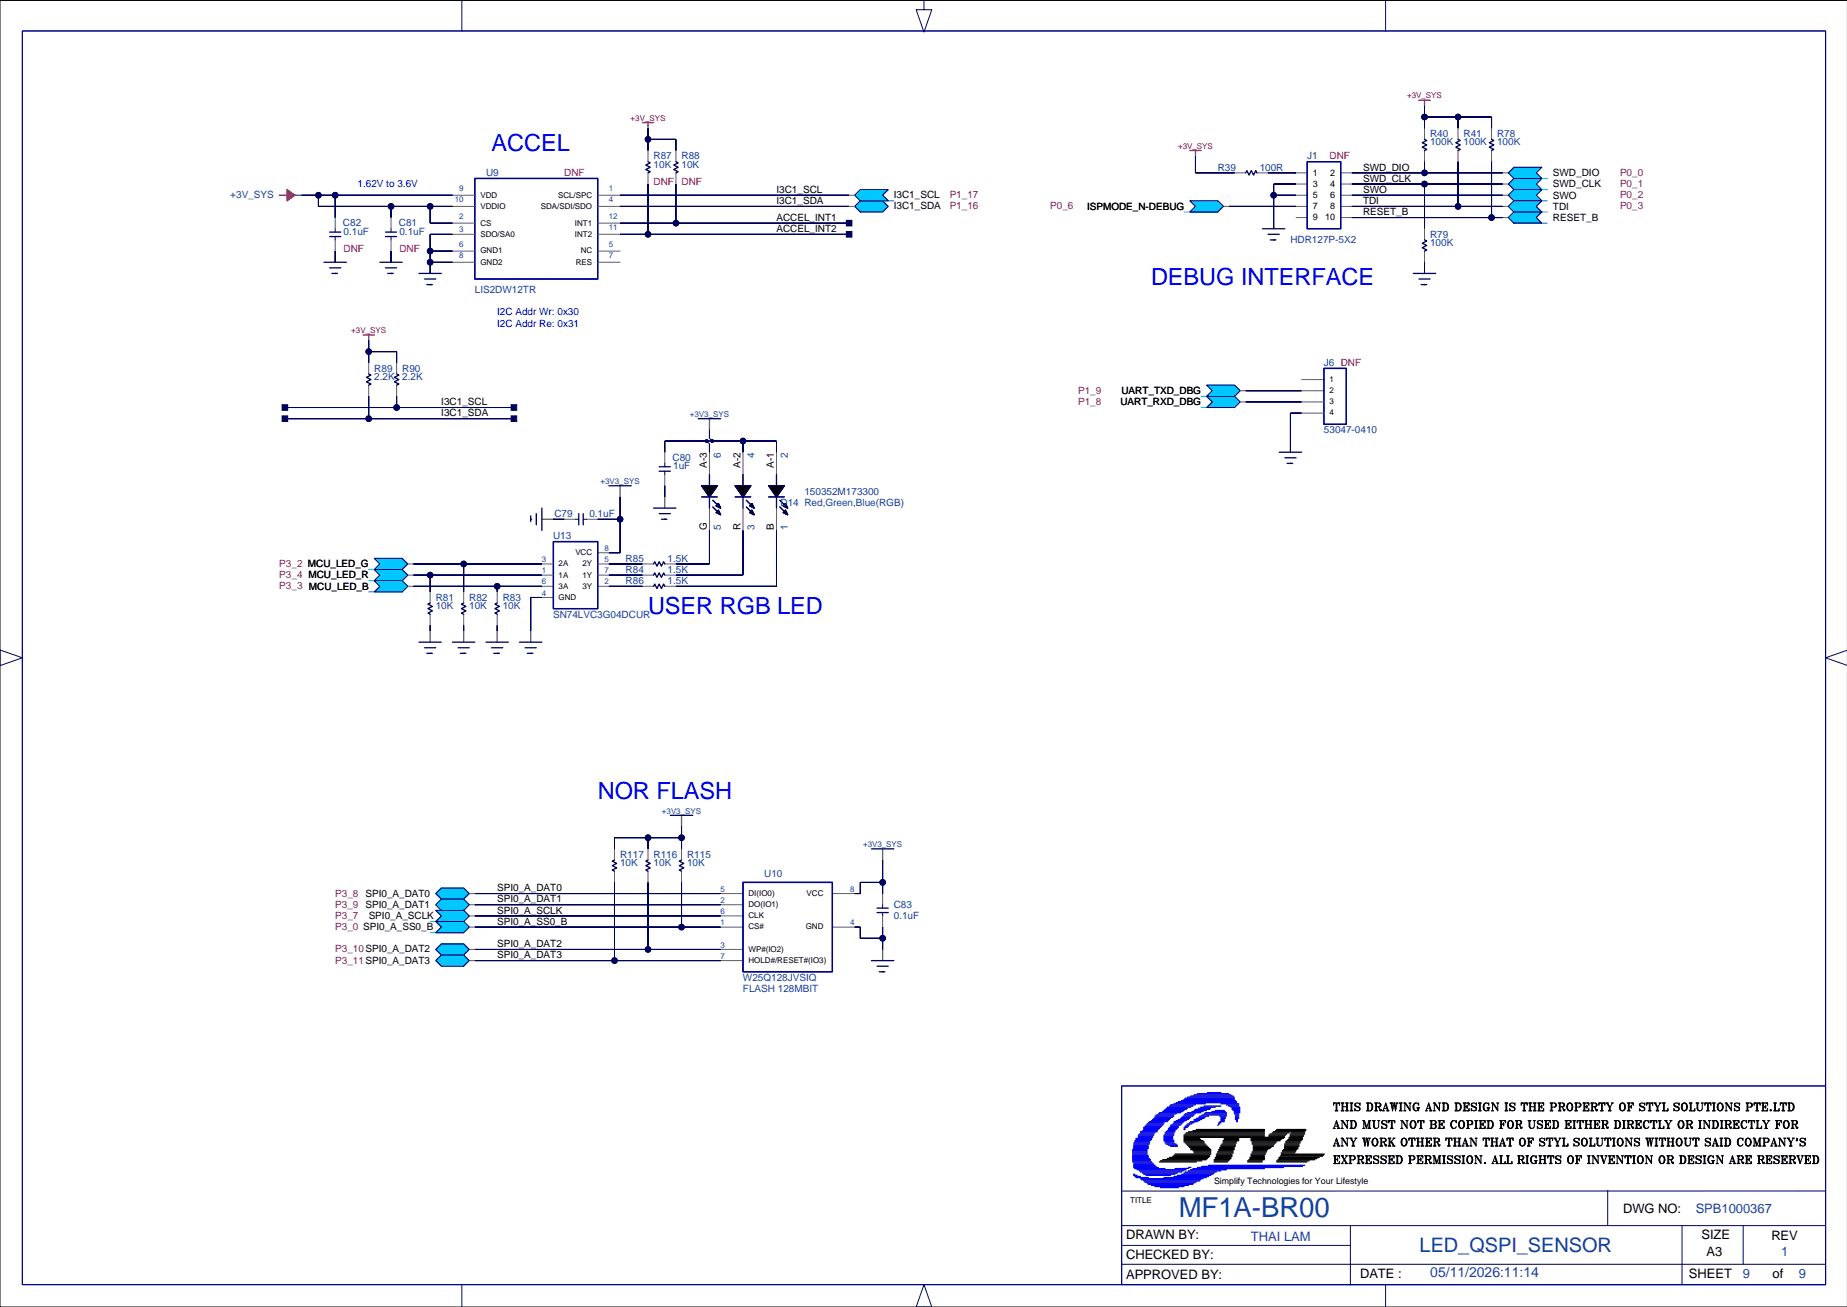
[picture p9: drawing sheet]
<svg xmlns="http://www.w3.org/2000/svg" width="420mm" height="297mm" viewBox="0 0 420 297" stroke-linecap="round" stroke-linejoin="round" font-family="sans-serif">
<path d="M419.9 .1h-419.9v296.9h419.9M290.9 262.8h9.7M291.1 262.6h9.7M291.2 262.3h9.9M291.2 262.5h9.7M291.2 262.3h9.7" fill="none" stroke="#000" stroke-width=".23"/>
<g fill="none" stroke="#00005e" stroke-width=".23">
<path d="M210 0v2.2h1.8l-1.8 5.1-1.8-5.1h1.8M105 .2v6.9M314.9 .2v6.9M147.3 31.7h6.3v2.5M147.3 29.1v5.1M271.7 35.5v3.8h8.9M288.2 39.3h6.4M307.3 39.3h34.3M323.8 24.1v5M323.8 36.7v2.6M323.8 26.6h15.2v2.5M331.4 26.6v2.5"/>
<path d="M331.4 36.7v10.2M339 36.7v12.7M342.8 39.3l1.3-1.3h6.3l-1.2 1.3 1.2 1.3h-6.3zM66.8 44.4h36M72.4 44.4v2.5h30.4M76.2 44.4v5M76.2 52v.7M76.2 53.8v.7M76.2 57.1v2.5M88.9 46.9v2.5M88.9 52v.7M88.9 53.8v.7"/>
<path d="M88.9 57.1v2.5M97.8 46.9v3.8h5M97.8 57.1h5M97.8 59.6h5M102.8 53.3h-5v8.8M140.9 44.4h52.1M140.9 46.9h52.1M140.9 50.7h52.1M140.9 53.3h52.1M147.3 41.8v11.5M153.6 41.8v8.9M194.3 44.4l1.2-1.3h6.4l-1.3 1.3 1.3 1.2h-6.4z"/>
<path d="M195.5 45.6h5.1l1.3 1.3-1.3 1.3h-5.1l-1.2-1.3zM270.4 45.6h6.4l1.3 1.3-1.3 1.3h-6.4l1.3-1.3zM279.3 46.9h15.3M289.5 44.4h5.1M294.6 41.8h-5.1v10.2M307.3 44.4h34.3M307.3 46.9h34.3M307.3 41.8h34.3M307.3 49.4h34.3M323.8 41.8v10.2M323.8 59.6v2.5M342.8 41.8l1.3-1.2h6.3l-1.2 1.2 1.2 1.3h-6.3z"/>
<path d="M342.8 44.4l1.3-1.3h6.3l-1.2 1.3 1.2 1.2h-6.3zM344.1 45.6h6.3l-1.2 1.3 1.2 1.3h-6.3l-1.3-1.3zM344.1 48.2h6.3l-1.2 1.2 1.2 1.3h-6.3l-1.3-1.3zM83.8 79.9h6.3v2.6M83.8 77.4v5.1M64.8 92.6h52M64.8 95.2h52M83.8 90.1v5.1M90.1 90.1v2.5M161.3 97.7v1.9l.6 .6M274.3 87.5h6.3l1.3 1.3-1.3 1.3h-6.3l1.2-1.3zM274.3 90.1h6.3l1.3 1.2-1.3 1.3h-6.3l1.2-1.3z"/>
<path d="M283.1 88.8h12.7M283.1 91.3h12.7M295.8 93.9h-2.5v8.9M125.7 118h2.5M130.8 118h.7M132.6 118h.7M135.9 118h5M140.9 112.9v12.7h-2.5M151.1 102.8v-2.6h25.4v2.6M151.1 105.3v.8M151.1 107.1v.8M151.1 110.4v2.5"/>
<path d="M159.5 110.4h3.5l-1.7 2.5zM159.5 112.9h3.5M160.6 100.2l.7 .7v1.9M161.3 107.9v2.5M162 113.7l1.5 1.5M162 115.2l1.5 1.5M163.3 114.5l.5 1-1-.5zM167.1 110.4h3.5l-1.7 2.5zM167.1 112.9h3.5M168.9 100.2v2.6M168.9 107.9v2.5M169.6 115.2l1.6 1.5"/>
<path d="M169.6 113.7l1.6 1.5M170.4 116.5l.5-.5 .5 1zM170.4 115l.5-.5 .5 1zM174.7 110.4h3.6l-1.8 2.5zM174.7 112.9h3.6M176.5 107.9v2.5M177.3 115.2l1.5 1.5M177.3 113.7l1.5 1.5M178 116.5l.5-.5 .5 1zM178.5 114.5l.5 1-1-.5zM85.1 129.4h6.3l1.3 1.3-1.3 1.3h-6.3l1.2-1.3zM85.1 126.9h6.3l1.3 1.3-1.3 1.2h-6.3l1.2-1.2z"/>
<path d="M85.1 132h6.3l1.3 1.2-1.3 1.3h-6.3l1.2-1.3zM94 130.7h29.2M94 128.2h29.2M94 133.2h29.2M97.8 130.7v3.8M105.4 128.2v6.3M113 133.2v1.3M123.2 135.8h-2.6v7.6M138.4 130.7h7.6M138.4 128.2h7.6M138.4 133.2h7.6M161.3 120.5v7.7h-7.7"/>
<path d="M168.9 120.5v10.2h-15.3M176.5 120.5v12.7h-22.9M-.1 149.5l.1-1.8 5.1 1.8-5.1 1.8v-1.8M97.8 142.1v1.3M105.4 142.1v1.3M113 142.1v1.3M419.9 147.8l-5 1.7 5 1.7M147.3 190.4v2.5M154.9 187.8v5.1M154.9 190.4h-15.2v2.5M200.6 195.5v7.6M99 205.6l1.3-1.2h5.1l1.3 1.2-1.3 1.3h-5.1z"/>
<path d="M99 215.8l1.3-1.3h5.1l1.3 1.3-1.3 1.2h-5.1zM99 218.3l1.3-1.3h5.1l1.3 1.3-1.3 1.3h-5.1zM99 206.9h6.4l1.3 1.3-1.3 1.2h-6.4l1.3-1.2zM99 209.4h6.4l1.3 1.3-1.3 1.3h-6.4l1.3-1.3zM100.3 201.8h5.1l1.3 1.3-1.3 1.3h-5.1l-1.3-1.3zM107.9 203.1h55.9M107.9 205.6h55.9M107.9 208.2h55.9M107.9 210.7h55.9M107.9 215.8h55.9M107.9 218.3h55.9M139.7 200.5v17.8"/>
<path d="M147.3 200.5v15.3M154.9 200.5v10.2M194.3 210.7h1.2v2.5h5.1M200.6 205.6v.8M200.6 207.4v.8M200.6 210.7v5.1M200.6 200.5h-5.1v2.6h-1.2M254.9 278.5h160M306.9 278.5v13.5M365.4 270.5v8M382.3 278.5v13.5M396.2 278.5v8.8"/>
<path d="M414.9 270.7h-159.9M105 292v5.1M210 297h1.8l-1.8-5-1.8 5 1.8 .1M254.9 287.3h160M254.9 283h52M314.9 292v5.1"/>
<circle cx="147.3" cy="31.7" r=".63"/>
<circle cx="323.8" cy="26.6" r=".63"/>
<circle cx="323.8" cy="39.3" r=".63"/>
<circle cx="331.4" cy="26.6" r=".63"/>
<circle cx="72.4" cy="44.4" r=".63"/>
<circle cx="76.2" cy="44.4" r=".63"/>
<circle cx="88.9" cy="46.9" r=".63"/>
<circle cx="97.8" cy="57.1" r=".63"/>
<circle cx="97.8" cy="46.9" r=".63"/>
<circle cx="97.8" cy="59.6" r=".63"/>
<circle cx="147.3" cy="53.3" r=".63"/>
<circle cx="153.6" cy="50.7" r=".63"/>
<circle cx="289.5" cy="44.4" r=".63"/>
<circle cx="323.8" cy="41.8" r=".63"/>
<circle cx="331.4" cy="46.9" r=".63"/>
<circle cx="339" cy="49.4" r=".63"/>
<circle cx="83.8" cy="79.9" r=".63"/>
<circle cx="83.8" cy="95.2" r=".63"/>
<circle cx="90.1" cy="92.6" r=".63"/>
<circle cx="140.9" cy="118" r=".63"/>
<circle cx="160.6" cy="100.2" r=".32"/>
<circle cx="161.9" cy="100.2" r=".32"/>
<circle cx="168.9" cy="100.2" r=".63"/>
<circle cx="97.8" cy="130.7" r=".63"/>
<circle cx="105.4" cy="128.2" r=".63"/>
<circle cx="113" cy="133.2" r=".63"/>
<circle cx="147.3" cy="190.4" r=".63"/>
<circle cx="154.9" cy="190.4" r=".63"/>
<circle cx="139.7" cy="218.3" r=".63"/>
<circle cx="147.3" cy="215.8" r=".63"/>
<circle cx="154.9" cy="210.7" r=".63"/>
<circle cx="200.6" cy="200.5" r=".63"/>
<circle cx="200.6" cy="213.2" r=".63"/>
</g>
<path d="M5.1 7h409.8v285h-409.8zM254.9 246.8h160v45.2h-160z" fill="none" stroke="#00008b" stroke-width=".23"/>
<g fill="none" stroke="#00f" stroke-width=".3">
<path d="M257.7 259.8h3.5M257.9 259.2h3.6M257.9 259.5h3.3M258.2 258.7h3.5M258.2 259h3.5M258.7 258h3.6M258.7 258.2h3.3M258.7 258.5h3.3M259 257.7h3.3M259.2 257.2h3.8M259.2 257.5h3.3M259.7 257h3.3"/>
<path d="M260 256.2h3.8M260 256.5h3.5M260 256.7h3.3M260.2 255.9h3.8M260.5 255.7h3.8M260.7 255.4h3.8M261 255.2h3.5M261.2 254.9h4.1M261.7 254.7h3.9M262 254.4h3.8M262.3 254.2h3.8M262.5 253.7h4.3"/>
<path d="M262.5 253.9h4.1M262.8 253.4h4M263.3 253.1h4M263.5 252.9h4.8M264.3 252.6h4.6M264.5 252.4h4.6M264.5 258h2.3M264.5 258.2h2.1M264.5 258.5h2.1M264.5 258.7h2.1M264.5 259h2.1M264.5 259.2h2.3"/>
<path d="M264.8 252.1h4.8M264.8 257.5h2M264.8 257.7h2M264.8 259.5h2M264.8 259.8h2M265 251.9h4.9M265 257.2h2.1M265.3 251.6h5.3M265.3 257h1.8M265.6 256.5h2M265.6 256.7h1.7M265.8 251.4h5.3"/>
<path d="M265.8 256.2h2M266.1 251.1h5.5M266.1 255.7h2.2M266.1 255.9h1.7M266.6 255.4h2M266.8 250.9h7.1M266.8 254.9h2.3M266.8 255.2h2.1M267.3 250.6h13.7M267.3 254.7h2.3M267.8 250.4h13.2M267.8 254.4h2.3"/>
<path d="M268.3 254.2h2.1M268.6 250.1h12.2M268.6 253.9h2M268.9 253.7h2.2M269.1 249.8h11.4M269.1 253.4h2.3M269.1 256.2h.8M269.1 256.5h.3M269.4 249.6h11.1M269.4 253.1h2.2M269.4 255.9h.7M269.6 255.7h.8"/>
<path d="M269.9 249.3h10.6M269.9 252.9h3M269.9 255.4h1M270.4 255.2h1M270.6 249.1h9.7M270.6 254.9h1.6M270.9 252.6h2.5M271.4 248.8h8.4M271.4 252.4h2.8M271.4 254.4h1.8M271.4 254.7h1.3M271.6 252.1h3.4"/>
<path d="M271.9 254.2h1.8M272.2 248.6h7.1M272.4 251.9h2.8M272.4 253.9h1.5M272.7 253.7h2M272.9 251.6h3.3M273.2 253.4h5.6M273.7 251.4h3.8M273.7 253.1h5.1M273.9 252.9h4.9M274.4 248.3h3.1M275.5 252.6h3"/>
<path d="M276.2 252.4h2.1M276.7 255.7h.3M277 255.2h.5M277 255.4h.2M277.2 253.7h1.6M277.2 254.9h1.1M277.5 250.9h4.1M277.5 253.9h1M277.5 254.2h1M277.5 254.4h.8M277.5 254.7h.8M278.8 251.1h2.8"/>
<path d="M279.3 251.4h2.3M279.8 251.6h2M280 251.9h1.8M280 252.1h1.8M280.3 252.4h1.5M280.5 252.6h1.3M280.5 252.9h1.3M280.5 253.1h1.1M280.8 253.4h.8M280.8 253.7h.8M280.8 253.9h.8M280.8 254.2h.8"/>
<path d="M280.8 254.4h.5M281 254.7h.1M281 254.9h.1M257.4 261.3h3.3M257.4 261.5h3.3M257.4 261.8h3.3M257.4 262h3.3M257.4 262.3h3.3M257.4 262.5h3.6M257.4 262.8h3.6M257.4 263.1h3.6M257.4 263.3h3.8"/>
<path d="M257.4 263.6h4.1M257.4 263.8h4.1M257.4 264.1h4.3M257.7 260h3.5M257.7 260.3h3.3M257.7 260.5h3.3M257.7 260.8h3.3M257.7 261h3.3M257.7 264.3h4.3M257.7 264.6h4.6M257.7 264.8h4.8M257.7 265.1h5.1"/>
<path d="M257.7 265.3h5.6M257.7 266.9h.2M257.7 267.1h.7M257.9 265.6h6.9M257.9 267.4h1.3M258.2 267.6h2.8M258.4 265.8h11.2M259 266.1h10.1M259.2 266.4h9.4M259.2 267.9h14.2M259.5 268.1h13.4M259.7 266.6h7.9"/>
<path d="M260 266.9h7.1M260 268.4h12.7M260.2 268.6h11.7M260.5 267.1h5.6M260.7 268.9h10.7M261 269.1h10.1M261.7 269.4h8.4M262.5 269.7h6.6M263.8 269.9h4M264.5 267.6h9.7M265 260h2.3M265.6 260.3h2"/>
<path d="M266.1 260.5h1.5M266.8 267.4h7.9M267.6 267.1h7.6M268.6 266.9h7.1M269.1 266.6h6.9M269.4 266.4h7.1M270.1 266.1h7.4M270.2 265.5l-3.1 .1M270.6 265.8h8.2M270.7 265.3h-.6M271.1 265.6h16.3M272.2 265.3h19.5"/>
<path d="M273.2 265.1h22.8M274.7 264.8h21.8"/>
</g>
<g fill="none" stroke="#000" stroke-width=".3">
<path d="M269.1 258h18.3M269.1 258.2h18.3M269.1 258.5h22.9M269.1 258.7h3.6M269.1 259h3.8M269.1 259.2h4.3M269.1 259.5h4.6M269.4 257.7h18M269.4 259.8h4.3M269.6 257.5h17.8M270.1 257.2h17.3M271.1 257h16.3"/>
<path d="M271.9 256.7h15.5M278 259.2h3.6M278 259.5h3M278 259.8h3M278.3 258.7h3.3M278.3 259h3.3M284.3 258.7h7.4M284.3 259h6.9M284.3 259.2h6.6M284.6 259.5h5.6M284.6 259.8h5.3M288.4 258h3.8"/>
<path d="M288.4 258.2h3.6M288.7 257.7h3.8M289.2 257.5h3.8M289.4 257.2h7.1M289.9 257h6.9M290.2 256.7h6.6M292.2 259.5h3.3M292.2 259.8h3.3M292.5 259.2h3.3M292.7 259h3.3M293 258.5h3M293 258.7h3"/>
<path d="M293.2 257.7h3.3M293.2 258h3.1M293.2 258.2h3.1M293.5 257.5h3M263.5 264.1h8.4M263.8 263.8h9.4M264.3 263.6h9.9M265.3 263.3h9.1M265.8 263.1h8.9M266.6 262.8h8.4M266.8 262.5h8.2M267.1 262.3h8.1"/>
<path d="M269.6 260h4.3M269.9 260.3h4.3M270.1 260.5h4.3M270.4 260.8h4.3M270.6 261h4.4M270.6 261.3h4.6M271.1 261.5h4.1M271.4 261.8h3.8M271.4 262h3.8M276 263.6h3.5M276 263.8h3.3M276 264.1h3"/>
<path d="M276.2 263.1h3.6M276.2 263.3h3.6M276.5 262.3h3.5M276.5 262.5h3.5M276.5 262.8h3.5M276.7 261.8h3.6M276.7 262h3.6M277 261.3h3.5M277 261.5h3.3M277.2 260.8h3.3M277.2 261h3.3M277.5 260.3h3.3"/>
<path d="M277.5 260.5h3.3M277.7 260h3.1M283.6 263.8h3.3M283.6 264.1h3.3M283.8 263.6h3.6M284.1 263.1h3.3M284.1 263.3h3.3M284.3 262.3h3.3M284.3 262.5h3.1M284.3 262.8h3.1M284.6 260h5.1M284.6 261.8h3.3"/>
<path d="M284.6 262h3M284.9 260.3h4.5M284.9 260.5h4.5M284.9 260.8h4M284.9 261h3.8M284.9 261.3h3.3M284.9 261.5h3M290.2 263.8h7.4M290.2 264.1h6.8M290.4 263.6h8.4M290.7 263.1h9.1M290.7 263.3h8.6"/>
<path d="M291.2 262h3.1M291.5 261.5h3M291.5 261.8h3M291.7 261.3h3.1M292 260h3.3M292 260.3h3.3M292 260.5h3.3M292 260.8h3M292 261h3"/>
</g>
<path d="M269.1 256.7h.1" fill="none" stroke="#00001c" stroke-width=".3"/>
<g fill="none" stroke="#606060" stroke-width=".23">
<path d="M147.3 34.2v2.5M147.3 39.3v2.5M153.6 34.2v2.5M153.6 39.3v2.5M280.6 39.3h2.5M285.7 39.3h2.5M294.6 39.3h2.5M304.7 39.3h2.6M323.8 29.1v2.6M323.8 34.2v2.5M331.4 29.1v2.6M331.4 34.2v2.5"/>
<path d="M339 29.1v2.6M339 34.2v2.5M341.6 39.3h1.2M68.6 44.4h.1M76.2 49.4v2.6M76.2 54.5v2.6M88.9 49.4v2.6M88.9 54.5v2.6M102.8 53.3h5.1M102.8 50.7h5.1M102.8 46.9h5.1M102.8 57.1h5.1"/>
<path d="M102.8 59.6h5.1M102.8 44.4h5.1M135.9 53.3h5M135.9 50.7h5M135.9 46.9h5M135.9 57.1h5M135.9 59.6h5M135.9 44.4h5M193 46.9h1.3M193 44.4h1.3M278.1 46.9h1.2M294.6 46.9h2.5"/>
<path d="M294.6 44.4h2.5M294.6 41.8h2.5M294.6 49.4h2.5M304.7 46.9h2.6M304.7 44.4h2.6M304.7 41.8h2.6M304.7 49.4h2.6M323.8 52v2.5M323.8 57.1v2.5M341.6 46.9h1.2M341.6 44.4h1.2M341.6 41.8h1.2"/>
<path d="M341.6 49.4h1.2M83.8 82.5v2.5M83.8 87.5v2.6M90.1 82.5v2.5M90.1 87.5v2.6M281.9 88.8h1.2M281.9 91.3h1.2M295.8 88.8h5.1M295.8 91.3h5.1M295.8 86.3h5.1M295.8 93.9h5.1M128.2 118h2.6"/>
<path d="M133.3 118h2.6M151.1 102.8v2.5M151.1 107.9v2.5M161.3 102.8v5.1M161.3 115.5v5M168.9 102.8v5.1M168.9 115.5v5M176.5 102.8v5.1M176.5 115.5v5M92.7 130.7h1.3M92.7 128.2h1.3M92.7 133.2h1.3"/>
<path d="M97.8 134.5v2.6M97.8 139.6v2.5M105.4 134.5v2.6M105.4 139.6v2.5M113 134.5v2.6M113 139.6v2.5M123.2 130.7h2.5M123.2 128.2h2.5M123.2 133.2h2.5M123.2 135.8h2.5M135.9 130.7h2.5M135.9 128.2h2.5"/>
<path d="M135.9 133.2h2.5M135.9 125.6h2.5M146 130.7h2.6M146 128.2h2.6M146 133.2h2.6M151.1 130.7h2.5M151.1 128.2h2.5M151.1 133.2h2.5M139.7 192.9v2.6M139.7 198v2.5M147.3 192.9v2.6M147.3 198v2.5"/>
<path d="M154.9 192.9v2.6M154.9 198v2.5M106.7 215.8h1.2M106.7 210.7h1.2M106.7 205.6h1.2M106.7 208.2h1.2M106.7 203.1h1.2M106.7 218.3h1.2M163.8 215.8h5.1M163.8 210.7h5.1M163.8 205.6h5.1M163.8 208.2h5.1"/>
<path d="M163.8 203.1h5.1M163.8 218.3h5.1M189.2 210.7h5.1M189.2 203.1h5.1M200.6 203.1v2.5M200.6 208.2v2.5"/>
</g>
<g fill="none" stroke="#00005e" stroke-width=".3">
<path d="M147.3 36.7l.5 .3-1 .5 1 .5-1 .5 1 .5-.5 .3M153.6 36.7l.5 .3-1 .5 1 .5-1 .5 1 .5-.5 .3M283.1 39.3l.3-.5 .5 1 .5-1 .5 1 .5-1 .3 .5M323.8 31.7l.5 .2-1 .5 1 .5-1 .5 1 .6-.5 .2M331.4 31.7l.5 .2-1 .5 1 .5-1 .5 1 .6-.5 .2M339 31.7l.5 .2-1 .5 1 .5-1 .5 1 .6-.5 .2M73.6 59.6h5.1M74.9 52.7h2.6M74.9 53.8h2.6M86.3 59.6h5.1M87.6 52.7h2.5M87.6 53.8h2.5"/>
<path d="M287 52h5M288.2 53.3h2.6M288.7 54.5h1.3M289.5 54.5h.1M323.8 54.5l.5 .3-1 .5 1 .5-1 .5 1 .5-.5 .3M74.9 60.9h2.6M75.4 62.1h1.3M76.2 62.1h.1M87.6 60.9h2.5M88.1 62.1h1.3M88.9 62.1h.1M95.2 62.1h5.1"/>
<path d="M96.5 63.4h2.5M97 64.7h1.3M97.8 64.7h.1M321.2 62.1h5.1M322.5 63.4h2.5M323 64.7h1.3M323.8 64.7h.1M83.8 85l.5 .3-1 .5 1 .5-1 .5 1 .5-.5 .2M90.1 85l.6 .3-1.1 .5 1.1 .5-1.1 .5 1.1 .5-.6 .2M158.7 95.2h5.1M120.6 118h.1M120.6 117.2v1.3"/>
<path d="M121.9 116.7v2.6M123.2 115.5v5M131.5 116.7v2.6M132.6 116.7v2.6M138.4 110.4h5.1M148.6 115.5h5M149.8 106.1h2.6M149.8 107.1h2.6M149.8 116.7h2.6M150.3 118h1.3M151.1 118h.1M159.5 110.4h3.5l-1.7 2.5z"/>
<path d="M159.5 112.9h3.5M161.3 107.9v2.5M161.3 112.9v2.6M162 113.7l1.5 1.5M162 115.2l1.5 1.5M162.8 116.5l.5-.5 .5 1zM163.3 114.5l.5 1-1-.5zM167.1 110.4h3.5l-1.7 2.5zM167.1 112.9h3.5M168.9 107.9v2.5M168.9 112.9v2.6M169.6 115.2l1.6 1.5"/>
<path d="M169.6 113.7l1.6 1.5M170.4 116.5l.5-.5 .5 1zM170.4 115l.5-.5 .5 1zM174.7 110.4h3.6l-1.8 2.5zM174.7 112.9h3.6M176.5 107.9v2.5M176.5 112.9v2.6M177.3 115.2l1.5 1.5M177.3 113.7l1.5 1.5M178 116.5l.5-.5 .5 1zM178.5 114.5l.5 1-1-.5zM290.8 102.8h5"/>
<path d="M292 104h2.6M292.5 105.3h1.3M293.3 105.3h.1M97.8 137.1l-.5 .2 1 .5-1 .5 1 .5-1 .5 .5 .3M105.4 137.1l-.5 .2 1 .5-1 .5 1 .5-1 .5 .5 .3M113 137.1l-.5 .2 1 .5-1 .5 1 .5-1 .5 .5 .3M148.6 130.7l.2-.5 .5 1 .5-1 .5 1 .5-1 .3 .5M148.6 128.2l.2-.5 .5 1 .5-1 .5 1 .5-1 .3 .5M148.6 133.2l.2-.5 .5 1.1 .5-1.1 .5 1.1 .5-1.1 .3 .5M95.2 145.9h5.1M96.5 147.2h2.5M97 148.5h1.3"/>
<path d="M97.8 148.5h.1M102.8 145.9h5.1M104.1 147.2h2.6M104.6 148.5h1.3M105.4 148.5h.1M110.5 145.9h5M111.7 147.2h2.6M112.2 148.5h1.3M113 148.5h.1M118.1 145.9h5.1M119.4 147.2h2.5M119.9 148.5h1.2"/>
<path d="M120.6 148.5h.1M139.7 195.5l-.5 .2 1 .5-1 .5 1 .5-1 .5 .5 .3M147.3 195.5l-.5 .2 1 .5-1 .5 1 .5-1 .5 .5 .3M152.4 185.3h5M154.9 195.5l-.5 .2 1 .5-1 .5 1 .5-1 .5 .5 .3M198.1 192.9h5.1M198.1 218.3h5.1M199.3 219.6h2.6M199.3 206.4h2.6M199.3 207.4h2.6M199.9 220.9h1.2M200.6 220.9h.1"/>
</g>
<g fill="none" stroke="#606060" stroke-width=".3">
<path d="M147.3 28.5v.6M271.7 34.8v.7M323.8 23.4v.7M76.2 59.6h.1M88.9 59.6h.1M289.5 52h.1M83.8 76.7v.7M97.8 62.1h.1M323.8 62.1h.1M161.3 95.2v2.5M123.2 118h2.5M140.9 110.4v2.5"/>
<path d="M151.1 112.9v2.6M293.3 102.8h.1M97.8 143.4v2.5M105.4 143.4v2.5M113 143.4v2.5M120.6 143.4v2.5M154.9 185.3v2.5M200.6 192.9v2.6M200.6 215.8v2.5"/>
</g>
<g fill="#000" stroke="#000" stroke-width=".23">
<path d="M159.5 110.4h3.5l-1.7 2.5z" fill-rule="evenodd"/>
<path d="M163.3 114.5l.5 1-1-.5z" fill-rule="evenodd"/>
<path d="M167.1 110.4h3.5l-1.7 2.5z" fill-rule="evenodd"/>
<path d="M170.4 116.5l.5-.5 .5 1z" fill-rule="evenodd"/>
<path d="M170.4 115l.5-.5 .5 1z" fill-rule="evenodd"/>
<path d="M174.7 110.4h3.6l-1.8 2.5z" fill-rule="evenodd"/>
<path d="M178 116.5l.5-.5 .5 1z" fill-rule="evenodd"/>
<path d="M178.5 114.5l.5 1-1-.5z" fill-rule="evenodd"/>
</g>
<g fill="#000" stroke="#000" stroke-width=".3">
<path d="M159.5 110.4h3.5l-1.7 2.5z" fill-rule="evenodd"/>
<path d="M162.8 116.5l.5-.5 .5 1z" fill-rule="evenodd"/>
<path d="M163.3 114.5l.5 1-1-.5z" fill-rule="evenodd"/>
<path d="M167.1 110.4h3.5l-1.7 2.5z" fill-rule="evenodd"/>
<path d="M170.4 116.5l.5-.5 .5 1z" fill-rule="evenodd"/>
<path d="M170.4 115l.5-.5 .5 1z" fill-rule="evenodd"/>
<path d="M174.7 110.4h3.6l-1.8 2.5z" fill-rule="evenodd"/>
<path d="M178 116.5l.5-.5 .5 1z" fill-rule="evenodd"/>
<path d="M178.5 114.5l.5 1-1-.5z" fill-rule="evenodd"/>
</g>
<g fill="#00c7ff" stroke="#00c7ff" stroke-width=".23">
<path d="M85.1 129.4h6.3l1.3 1.3-1.3 1.3h-7.6h7.6h-6.3l1.2-1.3z" fill-rule="evenodd"/>
<path d="M85.1 126.9h6.3l1.3 1.3-1.3 1.2h-7.6h7.6h-6.3l1.2-1.2z" fill-rule="evenodd"/>
<path d="M85.1 132h6.3l1.3 1.2-1.3 1.3h-7.6h7.6h-6.3l1.2-1.3z" fill-rule="evenodd"/>
<path d="M100.3 201.8h5.1l1.3 1.3-1.3 1.3h-5.1l-1.3-1.3z" fill-rule="evenodd"/>
<path d="M99 205.6l1.3-1.2h5.1l1.3 1.2-1.3 1.3h-5.1z" fill-rule="evenodd"/>
<path d="M99 215.8l1.3-1.3h5.1l1.3 1.3-1.3 1.2h-5.1z" fill-rule="evenodd"/>
<path d="M99 218.3l1.3-1.3h5.1l1.3 1.3-1.3 1.3h-5.1z" fill-rule="evenodd"/>
<path d="M99 206.9h6.4l1.3 1.3-1.3 1.2h-7.6h7.6h-6.4l1.3-1.2z" fill-rule="evenodd"/>
<path d="M99 209.4h6.4l1.3 1.3-1.3 1.3h-7.6h7.6h-6.4l1.3-1.3z" fill-rule="evenodd"/>
<path d="M195.5 45.6h5.1l1.3 1.3-1.3 1.3h-5.1l-1.2-1.3z" fill-rule="evenodd"/>
<path d="M194.3 44.4l1.2-1.3h6.4l-1.3 1.3 1.3 1.2h-6.4h7.7h-7.7z" fill-rule="evenodd"/>
<path d="M270.4 45.6h6.4l1.3 1.3-1.3 1.3h-7.6h7.6h-6.4l1.3-1.3z" fill-rule="evenodd"/>
<path d="M342.8 39.3l1.3-1.3h6.3l-1.2 1.3 1.2 1.3h-6.3h7.6h-7.6z" fill-rule="evenodd"/>
<path d="M342.8 41.8l1.3-1.2h6.3l-1.2 1.2 1.2 1.3h-6.3h7.6h-7.6z" fill-rule="evenodd"/>
<path d="M342.8 44.4l1.3-1.3h6.3l-1.2 1.3 1.2 1.2h-6.3h7.6h-7.6z" fill-rule="evenodd"/>
<path d="M344.1 45.6h6.3l-1.2 1.3 1.2 1.3h-6.3h7.6h-7.6l-1.3-1.3z" fill-rule="evenodd"/>
<path d="M344.1 48.2h6.3l-1.2 1.2 1.2 1.3h-6.3h7.6h-7.6l-1.3-1.3z" fill-rule="evenodd"/>
<path d="M274.3 87.5h6.3l1.3 1.3-1.3 1.3h-7.6h7.6h-6.3l1.2-1.3z" fill-rule="evenodd"/>
<path d="M274.3 90.1h6.3l1.3 1.2-1.3 1.3h-7.6h7.6h-6.3l1.2-1.3z" fill-rule="evenodd"/>
</g>
<path d="M297.1 36.7h7.6v15.3h-7.6zM107.9 40.6h28v22.8h-28zM300.9 83.7h5.1v12.7h-5.1zM125.8 123.1h10.1v15.2h-10.1zM168.9 200.5h20.3v20.4h-20.3z" fill="none" stroke="#00008b" stroke-width=".3"/>
<path d="M146 27.9h2.6M147.3 27.9v.6M270.4 34.2h2.6M271.7 34.2v.6M322.5 22.8h2.5M323.8 22.8v.6M63.5 44.4h2.8M82.5 76.1h2.6M83.8 76.1v.6" fill="none" stroke="#f00" stroke-width=".3"/>
<path d="M65.3 43.1l1.7 1.3-1.7 1.2z" fill-rule="evenodd" fill="#f00" stroke="#f00" stroke-width=".3"/>
<g fill="#00005e" stroke="#00005e" stroke-width=".23">
<path d="M120.6 135.8v7.6z" fill-rule="evenodd"/>
<path d="M120.6 135.8h2.6z" fill-rule="evenodd"/>
<path d="M113 142.1v1.3z" fill-rule="evenodd"/>
<path d="M105.4 142.1v1.3z" fill-rule="evenodd"/>
<path d="M97.8 142.1v1.3z" fill-rule="evenodd"/>
<path d="M94 130.7h3.8z" fill-rule="evenodd"/>
<path d="M97.8 130.7v3.8z" fill-rule="evenodd"/>
<path d="M97.8 130.7h25.4z" fill-rule="evenodd"/>
<path d="M105.4 128.2v6.3z" fill-rule="evenodd"/>
<path d="M105.4 128.2h17.8z" fill-rule="evenodd"/>
<path d="M94 128.2h11.4z" fill-rule="evenodd"/>
<path d="M113 133.2v1.3z" fill-rule="evenodd"/>
<path d="M94 133.2h19z" fill-rule="evenodd"/>
<path d="M113 133.2h10.2z" fill-rule="evenodd"/>
<path d="M168.9 120.5v10.2z" fill-rule="evenodd"/>
<path d="M153.6 130.7h15.3z" fill-rule="evenodd"/>
<path d="M161.3 120.5v7.7z" fill-rule="evenodd"/>
<path d="M153.6 128.2h7.7z" fill-rule="evenodd"/>
<path d="M176.5 120.5v12.7z" fill-rule="evenodd"/>
<path d="M153.6 133.2h22.9z" fill-rule="evenodd"/>
<path d="M151.1 100.2v2.6z" fill-rule="evenodd"/>
<path d="M151.1 100.2h10.2z" fill-rule="evenodd"/>
<path d="M161.3 97.7v1.9z" fill-rule="evenodd"/>
<path d="M161.3 100.9v1.9z" fill-rule="evenodd"/>
<path d="M161.3 100.2h7.6z" fill-rule="evenodd"/>
<path d="M176.5 100.2v2.6z" fill-rule="evenodd"/>
<path d="M168.9 100.2v2.6z" fill-rule="evenodd"/>
<path d="M168.9 100.2h7.6z" fill-rule="evenodd"/>
<path d="M138.4 133.2h7.6z" fill-rule="evenodd"/>
<path d="M125.7 118h2.5z" fill-rule="evenodd"/>
<path d="M138.4 125.6h2.5z" fill-rule="evenodd"/>
<path d="M140.9 112.9v5.1z" fill-rule="evenodd"/>
<path d="M135.9 118h5z" fill-rule="evenodd"/>
<path d="M140.9 118v7.6z" fill-rule="evenodd"/>
<path d="M151.1 110.4v2.5z" fill-rule="evenodd"/>
<path d="M138.4 130.7h7.6z" fill-rule="evenodd"/>
<path d="M138.4 128.2h7.6z" fill-rule="evenodd"/>
<path d="M140.9 44.4h52.1z" fill-rule="evenodd"/>
<path d="M140.9 46.9h52.1z" fill-rule="evenodd"/>
<path d="M140.9 50.7h12.7z" fill-rule="evenodd"/>
<path d="M153.6 41.8v8.9z" fill-rule="evenodd"/>
<path d="M153.6 50.7h39.4z" fill-rule="evenodd"/>
<path d="M192.4 50.1h1.2v1.2h-1.2z" fill-rule="evenodd"/>
<path d="M140.9 53.3h6.4z" fill-rule="evenodd"/>
<path d="M147.3 41.8v11.5z" fill-rule="evenodd"/>
<path d="M147.3 53.3h45.7z" fill-rule="evenodd"/>
<path d="M192.4 52.6h1.2v1.3h-1.2z" fill-rule="evenodd"/>
<path d="M147.3 31.7v2.5z" fill-rule="evenodd"/>
<path d="M147.3 29.1v2.6z" fill-rule="evenodd"/>
<path d="M147.3 31.7h6.3z" fill-rule="evenodd"/>
<path d="M153.6 31.7v2.5z" fill-rule="evenodd"/>
<path d="M88.9 57.1v2.5z" fill-rule="evenodd"/>
<path d="M76.2 57.1v2.5z" fill-rule="evenodd"/>
<path d="M97.8 50.7h5z" fill-rule="evenodd"/>
<path d="M97.8 46.9v3.8z" fill-rule="evenodd"/>
<path d="M76.2 44.4v5z" fill-rule="evenodd"/>
<path d="M72.4 44.4h3.8z" fill-rule="evenodd"/>
<path d="M68.6 44.4h3.8z" fill-rule="evenodd"/>
<path d="M72.4 44.4v2.5z" fill-rule="evenodd"/>
<path d="M88.9 46.9v2.5z" fill-rule="evenodd"/>
<path d="M88.9 46.9h8.9z" fill-rule="evenodd"/>
<path d="M97.8 46.9h5z" fill-rule="evenodd"/>
<path d="M72.4 46.9h16.5z" fill-rule="evenodd"/>
<path d="M76.2 44.4h26.6z" fill-rule="evenodd"/>
<path d="M97.8 57.1h5z" fill-rule="evenodd"/>
<path d="M97.8 59.6h5z" fill-rule="evenodd"/>
<path d="M97.8 59.6v2.5z" fill-rule="evenodd"/>
<path d="M97.8 57.1v2.5z" fill-rule="evenodd"/>
<path d="M97.8 53.3v3.8z" fill-rule="evenodd"/>
<path d="M97.8 53.3h5z" fill-rule="evenodd"/>
<path d="M107.9 203.1h55.9z" fill-rule="evenodd"/>
<path d="M107.9 205.6h55.9z" fill-rule="evenodd"/>
<path d="M107.9 208.2h55.9z" fill-rule="evenodd"/>
<path d="M200.6 195.5v5z" fill-rule="evenodd"/>
<path d="M200.6 200.5v2.6z" fill-rule="evenodd"/>
<path d="M194.3 203.1h1.2z" fill-rule="evenodd"/>
<path d="M195.5 200.5v2.6z" fill-rule="evenodd"/>
<path d="M195.5 200.5h5.1z" fill-rule="evenodd"/>
<path d="M154.9 210.7h8.9z" fill-rule="evenodd"/>
<path d="M107.9 210.7h47z" fill-rule="evenodd"/>
<path d="M154.9 200.5v10.2z" fill-rule="evenodd"/>
<path d="M200.6 213.2v2.6z" fill-rule="evenodd"/>
<path d="M200.6 210.7v2.5z" fill-rule="evenodd"/>
<path d="M195.5 213.2h5.1z" fill-rule="evenodd"/>
<path d="M195.5 210.7v2.5z" fill-rule="evenodd"/>
<path d="M194.3 210.7h1.2z" fill-rule="evenodd"/>
<path d="M147.3 200.5v15.3z" fill-rule="evenodd"/>
<path d="M147.3 215.8h16.5z" fill-rule="evenodd"/>
<path d="M107.9 215.8h39.4z" fill-rule="evenodd"/>
<path d="M139.7 218.3h24.1z" fill-rule="evenodd"/>
<path d="M107.9 218.3h31.8z" fill-rule="evenodd"/>
<path d="M139.7 200.5v17.8z" fill-rule="evenodd"/>
<path d="M139.7 190.4v2.5z" fill-rule="evenodd"/>
<path d="M147.3 190.4h7.6z" fill-rule="evenodd"/>
<path d="M154.9 190.4v2.5z" fill-rule="evenodd"/>
<path d="M154.9 187.8v2.6z" fill-rule="evenodd"/>
<path d="M139.7 190.4h7.6z" fill-rule="evenodd"/>
<path d="M147.3 190.4v2.5z" fill-rule="evenodd"/>
<path d="M271.7 39.3h8.9z" fill-rule="evenodd"/>
<path d="M271.7 35.5v3.8z" fill-rule="evenodd"/>
<path d="M288.2 39.3h6.4z" fill-rule="evenodd"/>
<path d="M289.5 44.4v7.6z" fill-rule="evenodd"/>
<path d="M289.5 41.8h5.1z" fill-rule="evenodd"/>
<path d="M289.5 41.8v2.6z" fill-rule="evenodd"/>
<path d="M289.5 44.4h5.1z" fill-rule="evenodd"/>
<path d="M323.8 41.8v10.2z" fill-rule="evenodd"/>
<path d="M307.3 41.8h16.5z" fill-rule="evenodd"/>
<path d="M323.8 41.8h17.8z" fill-rule="evenodd"/>
<path d="M323.8 36.7v2.6z" fill-rule="evenodd"/>
<path d="M307.3 39.3h16.5z" fill-rule="evenodd"/>
<path d="M323.8 39.3h17.8z" fill-rule="evenodd"/>
<path d="M307.3 44.4h34.3z" fill-rule="evenodd"/>
<path d="M331.4 36.7v10.2z" fill-rule="evenodd"/>
<path d="M307.3 46.9h24.1z" fill-rule="evenodd"/>
<path d="M331.4 46.9h10.2z" fill-rule="evenodd"/>
<path d="M339 36.7v12.7z" fill-rule="evenodd"/>
<path d="M307.3 49.4h31.7z" fill-rule="evenodd"/>
<path d="M339 49.4h2.6z" fill-rule="evenodd"/>
<path d="M339 26.6v2.5z" fill-rule="evenodd"/>
<path d="M331.4 26.6h7.6z" fill-rule="evenodd"/>
<path d="M331.4 26.6v2.5z" fill-rule="evenodd"/>
<path d="M323.8 26.6h7.6z" fill-rule="evenodd"/>
<path d="M323.8 26.6v2.5z" fill-rule="evenodd"/>
<path d="M323.8 24.1v2.5z" fill-rule="evenodd"/>
<path d="M323.8 59.6v2.5z" fill-rule="evenodd"/>
<path d="M279.3 46.9h15.3z" fill-rule="evenodd"/>
<path d="M283.1 88.8h12.7z" fill-rule="evenodd"/>
<path d="M283.1 91.3h12.7z" fill-rule="evenodd"/>
<path d="M293.3 93.9h2.5z" fill-rule="evenodd"/>
<path d="M293.3 93.9v8.9z" fill-rule="evenodd"/>
<path d="M64.8 92.6h25.3z" fill-rule="evenodd"/>
<path d="M90.1 92.6h26.7z" fill-rule="evenodd"/>
<path d="M90.1 90.1v2.5z" fill-rule="evenodd"/>
<path d="M64.1 92h1.3v1.3h-1.3z" fill-rule="evenodd"/>
<path d="M116.2 92h1.2v1.3h-1.2z" fill-rule="evenodd"/>
<path d="M64.8 95.2h19z" fill-rule="evenodd"/>
<path d="M83.8 95.2h33z" fill-rule="evenodd"/>
<path d="M83.8 90.1v5.1z" fill-rule="evenodd"/>
<path d="M64.1 94.5h1.3v1.3h-1.3z" fill-rule="evenodd"/>
<path d="M116.2 94.5h1.2v1.3h-1.2z" fill-rule="evenodd"/>
<path d="M83.8 77.4v2.5z" fill-rule="evenodd"/>
<path d="M90.1 79.9v2.6z" fill-rule="evenodd"/>
<path d="M83.8 79.9h6.3z" fill-rule="evenodd"/>
<path d="M83.8 79.9v2.6z" fill-rule="evenodd"/>
<circle cx="97.8" cy="130.7" r=".63"/>
<circle cx="105.4" cy="128.2" r=".63"/>
<circle cx="113" cy="133.2" r=".63"/>
<circle cx="160.6" cy="100.2" r=".32"/>
<circle cx="161.9" cy="100.2" r=".32"/>
<circle cx="168.9" cy="100.2" r=".63"/>
<circle cx="140.9" cy="118" r=".63"/>
<circle cx="153.6" cy="50.7" r=".63"/>
<circle cx="147.3" cy="53.3" r=".63"/>
<circle cx="147.3" cy="31.7" r=".63"/>
<circle cx="72.4" cy="44.4" r=".63"/>
<circle cx="97.8" cy="46.9" r=".63"/>
<circle cx="88.9" cy="46.9" r=".63"/>
<circle cx="76.2" cy="44.4" r=".63"/>
<circle cx="97.8" cy="59.6" r=".63"/>
<circle cx="97.8" cy="57.1" r=".63"/>
<circle cx="200.6" cy="200.5" r=".63"/>
<circle cx="154.9" cy="210.7" r=".63"/>
<circle cx="200.6" cy="213.2" r=".63"/>
<circle cx="147.3" cy="215.8" r=".63"/>
<circle cx="139.7" cy="218.3" r=".63"/>
<circle cx="154.9" cy="190.4" r=".63"/>
<circle cx="147.3" cy="190.4" r=".63"/>
<circle cx="289.5" cy="44.4" r=".63"/>
<circle cx="323.8" cy="41.8" r=".63"/>
<circle cx="323.8" cy="39.3" r=".63"/>
<circle cx="331.4" cy="46.9" r=".63"/>
<circle cx="339" cy="49.4" r=".63"/>
<circle cx="331.4" cy="26.6" r=".63"/>
<circle cx="323.8" cy="26.6" r=".63"/>
<circle cx="90.1" cy="92.6" r=".63"/>
<circle cx="83.8" cy="95.2" r=".63"/>
<circle cx="83.8" cy="79.9" r=".63"/>
</g>
<text font-size="6.3" fill="#1741a1" x="267.9" y="276.6">MF1A-BR00</text>
<g font-size="5.4" fill="#00f">
<text x="111.7" y="34.2">ACCEL</text>
<text x="261.6" y="64.7">DEBUG INTERFACE</text>
<text x="147.3" y="139.6">USER RGB LED</text>
<text x="135.9" y="181.5">NOR FLASH</text>
</g>
<text font-size="4.5" fill="#1741a1" x="322.7" y="284.6">LED_QSPI_SENSOR</text>
<text font-size="3.2" fill="#1741a1" x="325.1" y="290.3">05/11/2026:11:14</text>
<g font-size="3">
<text x="368.9" y="275.7">DWG NO:</text>
<text x="255.9" y="281.7">DRAWN BY:</text>
<text x="386.7" y="281.6">SIZE</text>
<text x="402.6" y="281.8">REV</text>
<text x="255.9" y="286.2">CHECKED BY:</text>
<text x="387.9" y="285.5">A3</text>
<text x="255.9" y="290.7">APPROVED BY:</text>
<text x="309.1" y="290.4">DATE :</text>
<text x="383.9" y="290.5">SHEET</text>
<text x="402.9" y="290.5">of</text>
</g>
<g font-size="3" fill="#1741a1">
<text x="385.4" y="275.6">SPB1000367</text>
<text x="284.3" y="282">THAI LAM</text>
<text x="404.8" y="285.5">1</text>
<text x="396.1" y="290.4">9</text>
<text x="408.8" y="290.4">9</text>
</g>
<g font-size="2.5">
<text x="302.9" y="252">THIS DRAWING AND DESIGN IS THE PROPERTY OF STYL SOLUTIONS PTE.LTD</text>
<text x="302.9" y="256">AND MUST NOT BE COPIED FOR USED EITHER DIRECTLY OR INDIRECTLY FOR</text>
<text x="302.9" y="260">ANY WORK OTHER THAN THAT OF STYL SOLUTIONS WITHOUT SAID COMPANY'S</text>
<text x="302.9" y="264">EXPRESSED PERMISSION. ALL RIGHTS OF INVENTION OR DESIGN ARE RESERVED</text>
</g>
<g font-size="2.3" fill="#1741a1">
<text x="325" y="31.1">R40</text>
<text x="325" y="33.1">100K</text>
<text x="332.7" y="31.1">R41</text>
<text x="332.7" y="33.1">100K</text>
<text x="340.3" y="31.1">R78</text>
<text x="340.3" y="33.1">100K</text>
<text x="110.5" y="40">U9</text>
<text x="148.6" y="38.1">10K</text>
<text x="148.6" y="36.2">R87</text>
<text x="154.9" y="36.2">R88</text>
<text x="154.9" y="38.1">10K</text>
<text x="276.8" y="38.8">R39</text>
<text x="286.3" y="38.8">100R</text>
<text x="297.1" y="36.2">J1</text>
<text x="52.3" y="45">+3V_SYS</text>
<text x="78" y="51.5">C82</text>
<text x="78.1" y="53.4">0.1uF</text>
<text x="90.7" y="51.5">C81</text>
<text x="90.8" y="53.4">0.1uF</text>
<text x="293.3" y="55.3">HDR127P-5X2</text>
<text x="325" y="54">R79</text>
<text x="325" y="55.9">100K</text>
<text x="107.9" y="66.7">LIS2DW12TR</text>
<text x="300.9" y="83.2">J6 DNF</text>
<text x="85.1" y="86.4">2.2K</text>
<text x="85.1" y="84.5">R89</text>
<text x="91.4" y="86.4">2.2K</text>
<text x="91.4" y="84.5">R90</text>
<text x="300.9" y="98.4">53047-0410</text>
<text x="152.9" y="104.8">C80</text>
<text x="153" y="106.7">1uF</text>
<text x="163.9" y="104" transform="rotate(-90 163.9 104)">6</text>
<text x="171.5" y="104" transform="rotate(-90 171.5 104)">4</text>
<text x="179.1" y="104" transform="rotate(-90 179.1 104)">2</text>
<text x="182.8" y="112.4">150352M173300</text>
<text x="126" y="117.5">C79</text>
<text x="134" y="117.5">0.1uF</text>
<text x="177.4" y="115">D14 Red,Green,Blue(RGB)</text>
<text x="125.7" y="122.6">U13</text>
<text x="163.9" y="120.5" transform="rotate(-90 163.9 120.5)">5</text>
<text x="171.5" y="120.5" transform="rotate(-90 171.5 120.5)">3</text>
<text x="179.1" y="120.5" transform="rotate(-90 179.1 120.5)">1</text>
<text x="142.2" y="127.6">R85</text>
<text x="142.2" y="130.2">R84</text>
<text x="151.7" y="127.6">1.5K</text>
<text x="151.7" y="130.2">1.5K</text>
<text x="99" y="136.5">R81</text>
<text x="106.7" y="136.5">R82</text>
<text x="114.3" y="136.5">R83</text>
<text x="142.2" y="132.7">R86</text>
<text x="151.7" y="132.7">1.5K</text>
<text x="99" y="138.4">10K</text>
<text x="106.7" y="138.4">10K</text>
<text x="114.3" y="138.4">10K</text>
<text x="125.7" y="140.3">SN74LVC3G04DCUR</text>
<text x="140.9" y="196.8">10K</text>
<text x="140.9" y="194.9">R117</text>
<text x="148.6" y="196.8">10K</text>
<text x="148.6" y="194.9">R116</text>
<text x="156.2" y="196.8">10K</text>
<text x="156.2" y="194.9">R115</text>
<text x="173.7" y="199.3">U10</text>
<text x="203.2" y="206.4">C83</text>
<text x="203.2" y="208.9">0.1uF</text>
<text x="168.9" y="222.9">W25Q128JVSIQ</text>
<text x="168.9" y="225.4">FLASH 128MBIT</text>
</g>
<g font-size="2.3" fill="#f00">
<text x="128.2" y="40">DNF</text>
<text x="148.6" y="41.9">DNF</text>
<text x="154.9" y="41.9">DNF</text>
<text x="302.2" y="36.2">DNF</text>
<text x="78.1" y="57.2">DNF</text>
<text x="90.8" y="57.2">DNF</text>
</g>
<g font-size="2.3">
<text x="309.8" y="38.8">SWD_DIO</text>
<text x="309.8" y="41.3">SWD_CLK</text>
<text x="353" y="40">SWD_DIO</text>
<text x="176.5" y="43.8">I3C1_SCL</text>
<text x="176.5" y="46.4">I3C1_SDA</text>
<text x="203.2" y="47.6">I3C1_SDA</text>
<text x="203.2" y="45">I3C1_SCL</text>
<text x="247.1" y="47.7">ISPMODE_N-DEBUG</text>
<text x="309.8" y="43.8">SWO</text>
<text x="309.8" y="46.4">TDI</text>
<text x="353" y="42.6">SWD_CLK</text>
<text x="353" y="45.1">SWO</text>
<text x="353" y="47.7">TDI</text>
<text x="176.5" y="50.2">ACCEL_INT1</text>
<text x="176.5" y="52.7">ACCEL_INT2</text>
<text x="309.8" y="48.9">RESET_B</text>
<text x="353" y="50.2">RESET_B</text>
<text x="254.9" y="89.6">UART_TXD_DBG</text>
<text x="100.3" y="92.1">I3C1_SCL</text>
<text x="100.3" y="94.6">I3C1_SDA</text>
<text x="254.6" y="92.1">UART_RXD_DBG</text>
<text x="160.7" y="106.3" transform="rotate(-90 160.7 106.3)">A-3</text>
<text x="168.3" y="106.3" transform="rotate(-90 168.3 106.3)">A-2</text>
<text x="175.9" y="106.3" transform="rotate(-90 175.9 106.3)">A-1</text>
<text x="160.7" y="120.5" transform="rotate(-90 160.7 120.5)">G</text>
<text x="168.3" y="120.5" transform="rotate(-90 168.3 120.5)">R</text>
<text x="175.9" y="120.5" transform="rotate(-90 175.9 120.5)">B</text>
<text x="70" y="128.9">MCU_LED_G</text>
<text x="70.1" y="131.5">MCU_LED_R</text>
<text x="70.2" y="134">MCU_LED_B</text>
<text x="83.1" y="203.8">SPI0_A_DAT0</text>
<text x="113" y="202.6">SPI0_A_DAT0</text>
<text x="83.1" y="206.3">SPI0_A_DAT1</text>
<text x="83.8" y="208.8">SPI0_A_SCLK</text>
<text x="113" y="205.1">SPI0_A_DAT1</text>
<text x="113" y="207.6">SPI0_A_SCLK</text>
<text x="113" y="215.3">SPI0_A_DAT2</text>
<text x="113" y="210.2">SPI0_A_SS0_B</text>
<text x="113" y="217.8">SPI0_A_DAT3</text>
</g>
<g font-size="2.3" fill="#800080">
<text x="368.2" y="40">P0_0</text>
<text x="215.9" y="47.6">P1_16</text>
<text x="215.9" y="45">P1_17</text>
<text x="238.7" y="47.6">P0_6</text>
<text x="368.2" y="42.5">P0_1</text>
<text x="368.2" y="45">P0_2</text>
<text x="368.2" y="47.6">P0_3</text>
<text x="245.1" y="89.5">P1_9</text>
<text x="245.1" y="92">P1_8</text>
<text x="63.5" y="131.4">P3_4 MCU_LED_R</text>
<text x="63.5" y="128.8">P3_2 MCU_LED_G</text>
<text x="63.5" y="133.9">P3_3 MCU_LED_B</text>
<text x="76.2" y="203.8">P3_8</text>
<text x="76.2" y="206.3">P3_9</text>
<text x="76.2" y="208.8">P3_7</text>
<text x="76.2" y="211.4">P3_0 SPI0_A_SS0_B</text>
<text x="76.2" y="219">P3_11SPI0_A_DAT3</text>
<text x="76.2" y="216.5">P3_10SPI0_A_DAT2</text>
</g>
<g font-size="2.3" fill="#00f">
<text x="81.3" y="42.6">1.62V to 3.6V</text>
<text x="113" y="71.6">I2C Addr Wr: 0x30</text>
<text x="113" y="74.3">I2C Addr Re: 0x31</text>
</g>
<g font-size="2">
<text x="298.4" y="39.9">1</text>
<text x="302.3" y="39.9">2</text>
<text x="298.4" y="42.4">3</text>
<text x="298.4" y="45">5</text>
<text x="298.4" y="47.5">7</text>
<text x="302.3" y="42.4">4</text>
<text x="302.3" y="45">6</text>
<text x="302.3" y="47.5">8</text>
<text x="298.4" y="50.1">9</text>
<text x="301.2" y="50.1">10</text>
<text x="275.9" y="269.1">Simplify Technologies for Your Lifestyle</text>
</g>
<g font-size="1.8" fill="#f00">
<text x="319.8" y="22.4">+3V_SYS</text>
<text x="143.3" y="27.4">+3V_SYS</text>
<text x="267.8" y="33.8">+3V_SYS</text>
<text x="79.9" y="75.7">+3V_SYS</text>
</g>
<g font-size="1.8" fill="#1741a1">
<text x="103.4" y="46">10</text>
<text x="104.4" y="43.5">9</text>
<text x="138.4" y="43.5">1</text>
<text x="138.4" y="46">4</text>
<text x="104.4" y="52.8">3</text>
<text x="104.4" y="49.8">2</text>
<text x="138.4" y="52.3">11</text>
<text x="138.4" y="49.8">12</text>
<text x="104.4" y="58.7">8</text>
<text x="104.4" y="56.2">6</text>
<text x="138.4" y="58.7">7</text>
<text x="138.4" y="56.2">5</text>
<text x="156.8" y="94.7">+3V3_SYS</text>
<text x="136.5" y="110">+3V3_SYS</text>
<text x="137.4" y="125.2">8</text>
<text x="123.2" y="127.8">3</text>
<text x="123.2" y="130.3">1</text>
<text x="137.4" y="127.8">5</text>
<text x="137.4" y="130.3">7</text>
<text x="123.2" y="135.4">4</text>
<text x="123.2" y="132.8">6</text>
<text x="137.4" y="132.8">2</text>
<text x="150.5" y="184.9">+3V3_SYS</text>
<text x="196.2" y="192.5">+3V3_SYS</text>
<text x="163.8" y="202.7">5</text>
<text x="193.3" y="202.7">8</text>
<text x="163.8" y="207.7">6</text>
<text x="163.8" y="205.2">2</text>
<text x="163.8" y="210.3">1</text>
<text x="163.8" y="215.4">3</text>
<text x="193.3" y="210.3">4</text>
<text x="163.8" y="217.9">7</text>
</g>
<g font-size="1.8">
<text x="109.2" y="47.4">VDDIO</text>
<text x="109.2" y="44.9">VDD</text>
<text x="122.9" y="47.4">SDA/SDI/SDO</text>
<text x="126.9" y="44.9">SCL/SPC</text>
<text x="109.2" y="53.8">SDO/SA0</text>
<text x="109.2" y="51.3">CS</text>
<text x="130.7" y="51.3">INT1</text>
<text x="130.7" y="53.8">INT2</text>
<text x="109.2" y="57.6">GND1</text>
<text x="132" y="57.6">NC</text>
<text x="109.2" y="60.1">GND2</text>
<text x="130.9" y="60.1">RES</text>
<text x="302.2" y="86.8">1</text>
<text x="302.2" y="89.3">2</text>
<text x="302.2" y="91.9">3</text>
<text x="302.2" y="94.4">4</text>
<text x="127" y="131.2">1A</text>
<text x="127" y="128.7">2A</text>
<text x="130.8" y="126.2">VCC</text>
<text x="132.4" y="131.2">1Y</text>
<text x="132.4" y="128.7">2Y</text>
<text x="127" y="133.8">3A</text>
<text x="127" y="136.3">GND</text>
<text x="132.4" y="133.8">3Y</text>
<text x="170.1" y="203.6">DI(IO0)</text>
<text x="183.3" y="203.6">VCC</text>
<text x="170.1" y="206.2">DO(IO1)</text>
<text x="170.1" y="208.7">CLK</text>
<text x="170.1" y="211.2">CS#</text>
<text x="183.1" y="211.2">GND</text>
<text x="170.1" y="216.3">WP#(IO2)</text>
<text x="170.1" y="218.9">HOLD#/RESET#(IO3)</text>
<text x="256.9" y="273.5">TITLE</text>
</g>
</svg>
